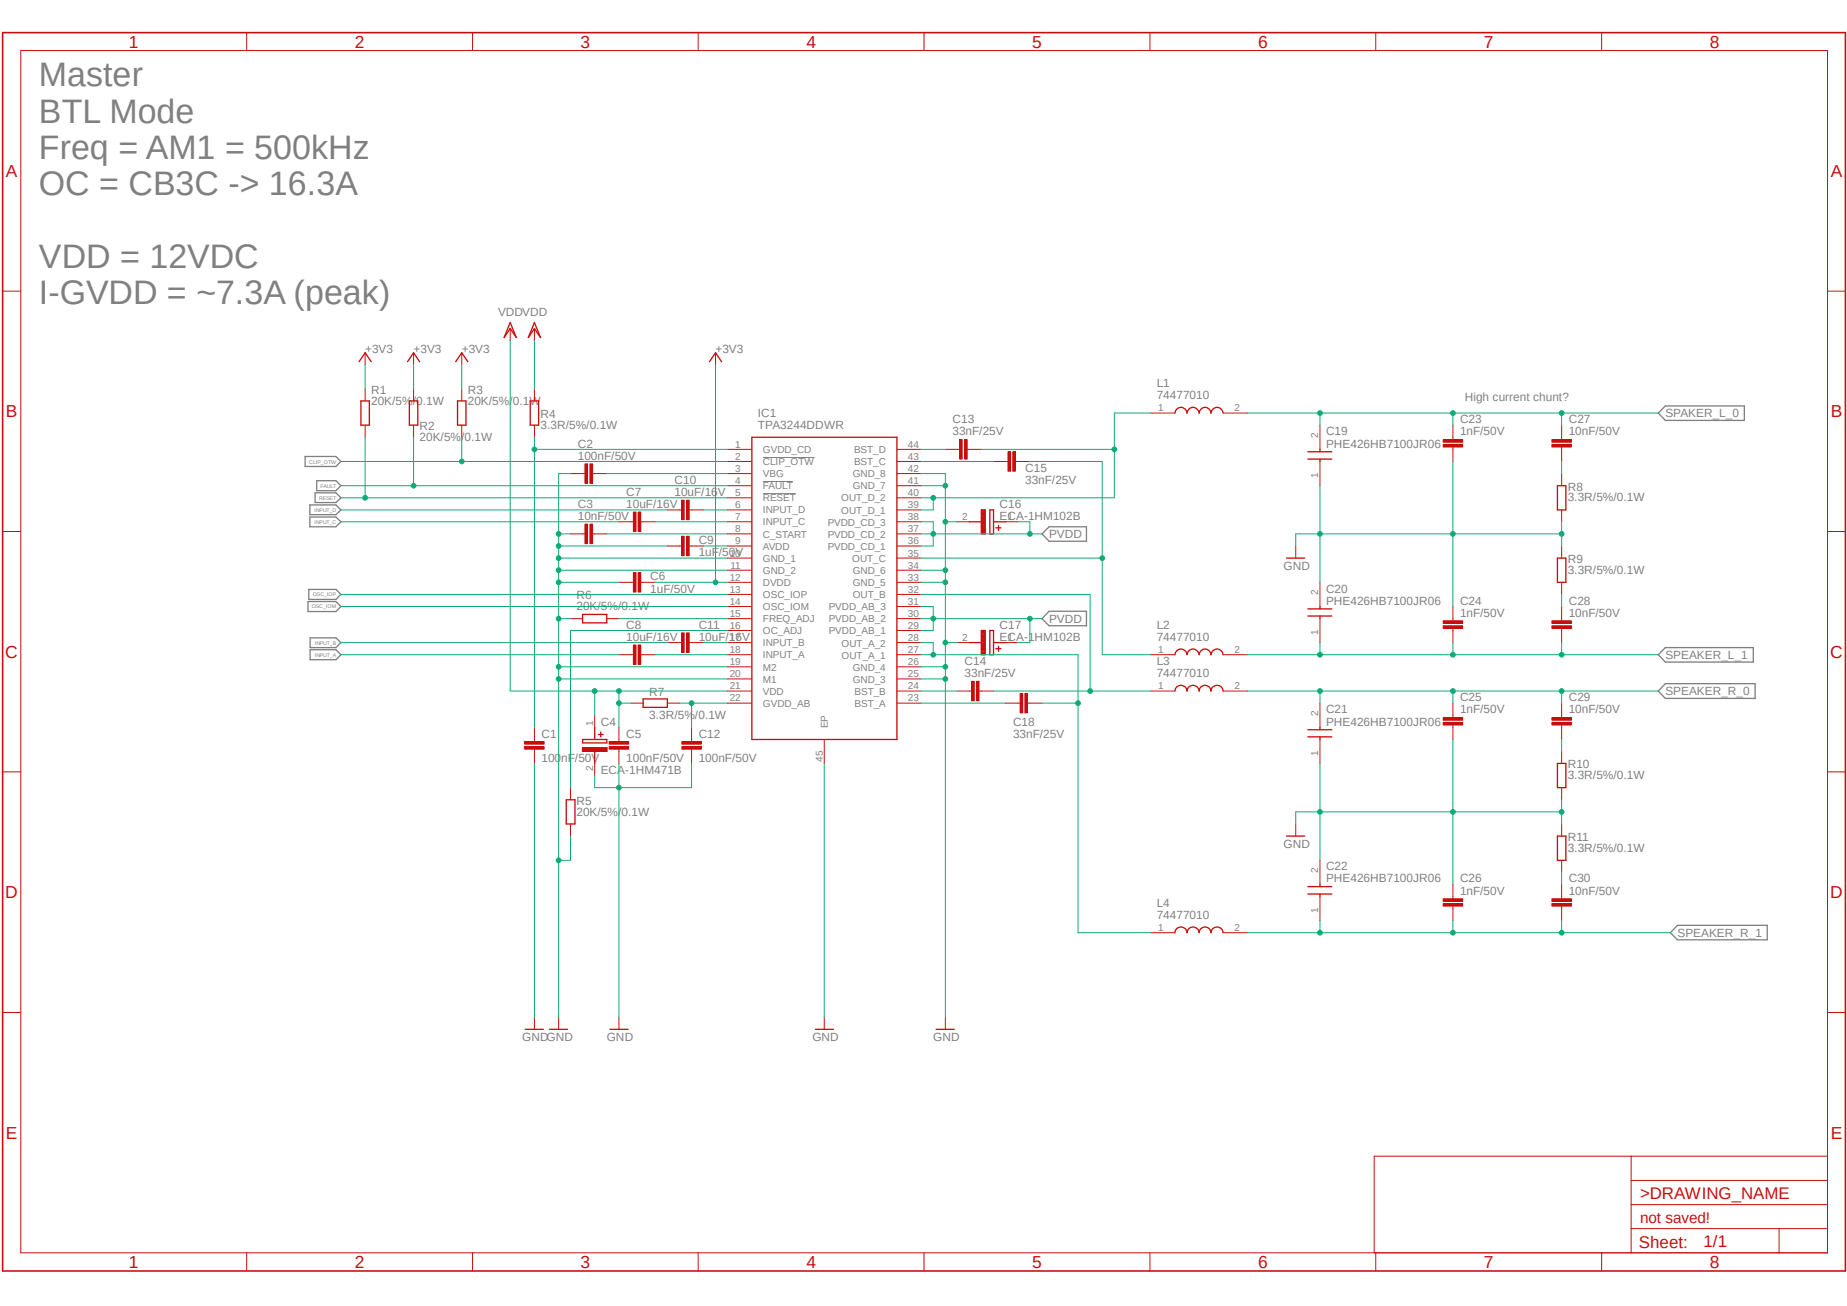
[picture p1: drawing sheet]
<svg xmlns="http://www.w3.org/2000/svg" width="297mm" height="210mm" viewBox="0 0 297 210" stroke-linecap="round" stroke-linejoin="round" font-family="sans-serif">
<path d="M0 5l297.1 199.9M297.1 5l-297.1 199.9" fill="none" stroke="#fff" stroke-width=".16"/>
<path d="M122.7 73.6h8.3M122.7 77.4h4.8M122.7 79.4h5.3" fill="none" stroke="#808080" stroke-width=".16"/>
<g fill="none" stroke="#808080" stroke-width=".21">
<path d="M49.1 73.4h4.9l.8 .8-.8 .8h-4.9zM50.7 79.2h3.3l.8 .9-.8 .7h-3.3zM50.9 77.3h3.1l.8 .8-.8 .8h-3.1zM267.8 65.3h12.7v2.3h-12.7l-1.1-1.2zM49.5 96.7h4.5l.8 .8-.8 .8h-4.5zM49.7 94.8h4.3l.8 .8-.8 .8h-4.3zM49.8 83.1h4.2l.8 .8-.8 .8h-4.2zM49.8 81.2h4.2l.8 .8-.8 .8h-4.2zM168.7 84.7h6v2.3h-6l-1.1-1.1zM168.7 98.3h6v2.3h-6l-1.1-1.1zM49.9 102.6h4.1l.8 .7-.8 .8h-4.1zM49.9 104.5h4.1l.8 .8-.8 .8h-4.1z"/>
<path d="M267.8 104.1h14.1v2.4h-14.1l-1.1-1.2zM267.8 109.9h14.4v2.4h-14.4l-1.1-1.2zM269.7 148.8h14.5v2.3h-14.5l-1.1-1.1z"/>
</g>
<g fill="none" stroke="#c90d0c" stroke-width=".21">
<path d="M57.7 58.2l1-1.5 1 1.5M65.5 58.2l1-1.5 1 1.5M73.3 58.2l1-1.5 .9 1.5M82 51.9l1 2.4-1-1.5-.9 1.5zM85.9 51.9l1 2.4-1-1.5-.9 1.5zM114.1 58.2l1-1.5 .9 1.5M58 64.5h1.4v3.9h-1.4zM65.8 64.5h1.4v3.9h-1.4zM73.6 64.5h1.3v3.9h-1.3zM85.3 64.5h1.3v3.9h-1.3zM120.9 70.3h23.3v48.6h-23.3zM188.9 66.4a.97 .97 0 0 1 1-.9 .97 .97 0 0 1 1 .9 .97 .97 0 0 1 1-.9 .97 .97 0 0 1 .9 .9 .95 .95 0 0 1 1-.9 .95 .95 0 0 1 .9 .9 .97 .97 0 0 1 1-.9 .97 .97 0 0 1 1 .9"/>
<path d="M210.3 73.8h3.9M210.3 72.6h3.9M212.3 72.3v.3M212.3 73.8v.4M250.4 78.1h1.4v3.9h-1.4zM93.7 98.8h3.9v1.4h-3.9zM155.9 83.9h2.5M157.8 82h.6v3.9h-.6zM157.8 85.7h.6M157.8 85.6h.6M157.8 85.5h.6M157.8 85.3h.6"/>
<path d="M157.8 85.2h.6M157.8 85.1h.6M157.8 85h.6M157.8 84.8h.6M157.8 84.7h.6M157.8 84.6h.6M157.8 84.5h.6M157.8 84.3h.6M157.8 84.2h.6M157.8 84h.6M157.8 83.8h.6M157.8 83.7h.6"/>
<path d="M157.8 83.5h.6M157.8 83.4h.6M157.8 83.3h.6M157.8 83.1h.6M157.8 83h.6M157.8 82.8h.6M157.8 82.7h.6M157.8 82.6h.6M157.8 82.5h.6M157.8 82.3h.6M157.8 82.2h.6M157.8 82.1h.6"/>
<path d="M159.2 82h.6v3.9h-.6zM159.8 83.9h1.9M160.1 84.9h.9M160.6 84.5v.8M206.9 89.7h2.9M210.3 99.1h3.9M210.3 97.9h3.9M212.3 97.5v.4M212.3 99.1v.4M250.4 89.7h1.4v3.9h-1.4zM93.7 118.9h3.9v.6h-3.9zM95.6 117v1.9"/>
<path d="M96.2 118.1h.8M96.6 117.7v.8M103.4 112.4h3.9v1.3h-3.9zM155.9 103.3h1.9M157.8 101.4h.6v3.9h-.6zM157.8 104.3h.6M157.8 105.2h.6M157.8 105.1h.6M157.8 105h.6M157.8 104.9h.6M157.8 104.7h.6M157.8 104.6h.6"/>
<path d="M157.8 104.4h.6M157.8 104.2h.6M157.8 104.1h.6M157.8 103.9h.6M157.8 103.8h.6M157.8 103.7h.6M157.8 103.5h.6M157.8 103.4h.6M157.8 103.3h.6M157.8 103.1h.6M157.8 103h.6M157.8 102.9h.6"/>
<path d="M157.8 102.7h.6M157.8 102.6h.6M157.8 102.5h.6M157.8 102.4h.6M157.8 102.2h.6M157.8 102.1h.6M157.8 102h.6M157.8 101.8h.6M157.8 101.7h.6M157.8 101.6h.6M157.8 101.4h.6M159.2 101.4h.6v3.9h-.6z"/>
<path d="M159.8 103.3h1.9M160.1 104.3h.9M160.6 103.9v.8M188.9 105.3a.97 .97 0 0 1 1-.9 .97 .97 0 0 1 1 .9 .97 .97 0 0 1 1-.9 .97 .97 0 0 1 .9 .9 .95 .95 0 0 1 1-.9 .95 .95 0 0 1 .9 .9 .97 .97 0 0 1 1-.9 .97 .97 0 0 1 1 .9M188.9 111.1a.97 .97 0 0 1 1-.9 .97 .97 0 0 1 1 .9 .97 .97 0 0 1 1-.9 .97 .97 0 0 1 .9 .9 .95 .95 0 0 1 1-.9 .95 .95 0 0 1 .9 .9 .97 .97 0 0 1 1-.9 .97 .97 0 0 1 1 .9M210.3 118.5h3.9M210.3 117.3h3.9M212.3 117v.3M212.3 118.5v.4M91.1 128.6h1.4v3.9h-1.4zM93.7 120.3h3.9v.5h-3.9zM93.7 120.6h3.9"/>
<path d="M93.7 120.5h3.9M93.7 120.4h3.9M95.6 120.8v2M206.9 134.5h2.9M250.4 122.8h1.4v3.9h-1.4zM250.4 134.5h1.4v3.8h-1.4zM188.9 150a.97 .97 0 0 1 1-.9 .97 .97 0 0 1 1 .9 .97 .97 0 0 1 1-.9 .97 .97 0 0 1 .9 .9 .95 .95 0 0 1 1-.9 .95 .95 0 0 1 .9 .9 .97 .97 0 0 1 1-.9 .97 .97 0 0 1 1 .9M210.3 143.8h3.9M210.3 142.6h3.9M212.3 142.2v.4M212.3 143.8v.3M84.5 165.5h2.9"/>
<path d="M88.3 165.5h3M98.1 165.5h2.9M131.1 165.5h2.9M150.5 165.5h3"/>
</g>
<g fill="none" stroke="#c90d0c" stroke-width=".16">
<path d="M3.3 8.1h290.6v193.4h-290.6zM39.7 5.2v2.9M76 5.2v2.9M112.3 5.2v2.9M148.6 5.2v2.9M184.9 5.2v2.9M221.2 5.2v2.9M257.6 5.2v2.9M.4 46.8h2.9M58.7 56.7v2M66.5 56.7v2M74.3 56.7v2"/>
<path d="M82 52.8v2M85.9 52.8v2M115.1 56.7v2M293.9 46.8h2.9M58.7 62.6v1.9M58.7 68.4v1.9M66.5 62.6v1.9M66.5 68.4v1.9M74.3 62.6v1.9M74.3 68.4v1.9M85.9 62.6v1.9M85.9 68.4v1.9"/>
<path d="M91.7 76.2h2.4M94.1 74.6h.4v3.1h-.4zM94.9 74.6h.4v3.1h-.4zM95.2 76.2h2.4M117 72.3h3.9M117 74.2h3.9M117 76.2h3.9M117 78.1h3.9M144.2 72.3h3.9M144.2 74.2h3.9M144.2 76.2h3.9M144.2 78.1h3.9"/>
<path d="M152 72.3h2.3M154.3 70.7h.4v3.1h-.4zM155.1 70.7h.4v3.1h-.4zM155.5 72.3h2.3M159.8 74.2h2.3M162.1 72.6h.4v3.2h-.4zM162.9 72.6h.4v3.2h-.4zM163.3 74.2h2.3M185 66.4h3.9M196.7 66.4h3.9M212.3 68.4v3.9M212.3 74.2v3.9"/>
<path d="M232.1 71.5h3.1v.4h-3.1zM232.1 70.7h3.1v.4h-3.1zM233.6 68.4v2.3M233.6 71.9v2.3M249.6 71.5h3.1v.4h-3.1zM249.6 70.7h3.1v.4h-3.1zM251.1 68.4v2.3M251.1 71.9v2.3M251.1 76.2v1.9M.4 85.5h2.9M91.7 85.9h2.4M91.7 99.5h2"/>
<path d="M94.1 84.3h.4v3.1h-.4zM94.9 84.3h.4v3.1h-.4zM95.2 85.9h2.4M97.6 99.5h1.9M99.5 83.9h2.4M99.5 93.6h2.4M101.9 82.3h.4v3.2h-.4zM101.9 92.1h.4v3.1h-.4zM102.6 82.3h.4v3.2h-.4zM102.6 92.1h.4v3.1h-.4zM103 83.9h2.4M103 93.6h2.4"/>
<path d="M107.3 82h2.3M107.3 87.8h2.3M109.6 80.4h.4v3.2h-.4zM109.6 86.2h.4v3.2h-.4zM110.4 80.4h.4v3.2h-.4zM110.4 86.2h.4v3.2h-.4zM110.8 82h2.3M110.8 87.8h2.3M117 80.1h3.9M117 82h3.9M117 83.9h3.9M117 85.9h3.9"/>
<path d="M117 87.8h3.9M117 89.7h3.9M117 91.7h3.9M117 93.6h3.9M117 95.6h3.9M117 97.5h3.9M117 99.5h3.9M144.2 80.1h3.9M144.2 82h3.9M144.2 83.9h3.9M144.2 85.9h3.9M144.2 87.8h3.9"/>
<path d="M144.2 89.7h3.9M144.2 91.7h3.9M144.2 93.6h3.9M144.2 95.6h3.9M144.2 97.5h3.9M144.2 99.5h3.9M153.9 83.9h2M161.7 83.9h2M208.4 87.8v1.9M212.3 93.6v3.9M212.3 99.5v3.8M232.1 99.8h3.1v.4h-3.1z"/>
<path d="M233.6 97.5v2.4M249.6 99.8h3.1v.4h-3.1zM251.1 82v1.9M251.1 87.8v1.9M251.1 93.6v2M251.1 97.5v2.4M293.9 85.5h2.9M84.4 119.3h3.1v.4h-3.1zM85.9 117v2.3M95.6 115v2M98 119.3h3.1v.4h-3.1zM99.5 105.3h2.4"/>
<path d="M99.5 117v2.3M101.5 113.1h1.9M101.9 103.7h.4v3.1h-.4zM102.6 103.7h.4v3.1h-.4zM103 105.3h2.4M107.3 103.3h2.3M107.3 113.1h2M109.6 101.8h.4v3.1h-.4zM109.6 119.3h3.2v.4h-3.2zM110.4 101.8h.4v3.1h-.4zM110.8 103.3h2.3M111.2 117v2.3"/>
<path d="M117 101.4h3.9M117 103.3h3.9M117 105.3h3.9M117 107.2h3.9M117 109.2h3.9M117 111.1h3.9M117 113.1h3.9M132.5 118.9v3.9M144.2 101.4h3.9M144.2 103.3h3.9M144.2 105.3h3.9M144.2 107.2h3.9"/>
<path d="M144.2 109.2h3.9M144.2 111.1h3.9M144.2 113.1h3.9M153.9 103.3h2M153.9 111.1h2.4M156.3 109.6h.4v3.1h-.4zM157 109.6h.4v3.1h-.4zM157.4 111.1h2.4M161.7 103.3h2M161.7 113.1h2.3M164 111.5h.5v3.1h-.5zM164.8 111.5h.4v3.1h-.4z"/>
<path d="M165.2 113.1h2.4M185 105.3h3.9M185 111.1h3.9M196.7 105.3h3.9M196.7 111.1h3.9M212.3 113.1v3.9M212.3 118.9v3.9M232.1 100.6h3.1v.4h-3.1zM232.1 116.2h3.1v.4h-3.1zM232.1 115.4h3.1v.4h-3.1zM233.6 101v2.3M233.6 113.1v2.3"/>
<path d="M233.6 116.5v2.4M249.6 100.6h3.1v.4h-3.1zM249.6 116.2h3.1v.4h-3.1zM249.6 115.4h3.1v.4h-3.1zM251.1 101v2.3M251.1 113.1v2.3M251.1 116.5v2.4M.4 124.1h2.9M84.4 120.1h3.1v.4h-3.1zM85.9 120.4v2.4M91.7 126.7v1.9M91.7 132.5v2"/>
<path d="M95.6 122.8v1.9M98 120.1h3.1v.4h-3.1zM99.5 120.4v2.4M109.6 120.1h3.2v.4h-3.2zM111.2 120.4v2.4M208.4 132.5v2M212.3 138.3v3.9M251.1 120.8v2M251.1 126.7v1.9M251.1 132.5v2M251.1 138.3v2M293.9 124.1h2.9"/>
<path d="M185 150h3.9M196.7 150h3.9M212.3 144.1v3.9M232.1 145.3h3.1v.4h-3.1zM232.1 144.5h3.1v.4h-3.1zM233.6 142.2v2.3M233.6 145.7v2.3M249.6 145.3h3.1v.4h-3.1zM249.6 144.5h3.1v.4h-3.1zM251.1 142.2v2.3M251.1 145.7v2.3M.4 162.8h2.9"/>
<path d="M85.9 163.6v1.9M89.8 163.6v1.9M99.5 163.6v1.9M132.5 163.6v1.9M152 163.6v1.9M293.9 162.8h2.9M262.3 197.6h31.6M262.3 185.9v15.6M262.3 193.7h31.6M262.3 189.8h31.6M286.1 197.6v3.9M293.9 185.9h-72.9v15.6"/>
<path d="M39.7 201.5v2.9M76 201.5v2.9M112.3 201.5v2.9M148.6 201.5v2.9M184.9 201.5v2.9M221.2 201.5v2.9M257.6 201.5v2.9"/>
</g>
<g fill="none" stroke="#c90d0c" stroke-width=".42">
<path d="M94.3 74.6v3.1M95.1 74.6v3.1M154.5 70.7v3.1M155.3 70.7v3.1M162.3 72.6v3.2M163.1 72.6v3.2M232.1 71.7h3.1M232.1 70.9h3.1M249.6 71.7h3.1M249.6 70.9h3.1M94.3 84.3v3.1M95.1 84.3v3.1"/>
<path d="M102.1 82.3v3.2M102.1 92.1v3.1M102.8 82.3v3.2M102.8 92.1v3.1M109.8 80.4v3.2M109.8 86.2v3.2M110.6 80.4v3.2M110.6 86.2v3.2M84.4 119.5h3.1M98 119.5h3.1M102.1 103.7v3.1M102.8 103.7v3.1"/>
<path d="M109.6 119.5h3.2M109.8 101.8v3.1M110.6 101.8v3.1M156.5 109.6v3.1M157.2 109.6v3.1M164.3 111.5v3.1M165 111.5v3.1M232.1 100.8h3.1M232.1 100h3.1M232.1 116.4h3.1M232.1 115.6h3.1M249.6 100.8h3.1"/>
<path d="M249.6 100h3.1M249.6 116.4h3.1M249.6 115.6h3.1M84.4 120.3h3.1M98 120.3h3.1M109.6 120.3h3.2M232.1 145.5h3.1M232.1 144.7h3.1M249.6 145.5h3.1M249.6 144.7h3.1"/>
</g>
<path d="M.4 5.2h296.4v199.2h-296.4z" fill="none" stroke="#c90d0c" stroke-width=".25"/>
<path d="M148.1 83.9h2v3.9h-2M148.1 85.9h2" fill="none" stroke="#0dab76" stroke-width=".16"/>
<circle cx="150.1" cy="85.9" r=".38" fill="#0dab76"/>
<g fill="none" stroke="#0dab76" stroke-width=".16">
<path d="M150.1 85.9h17.5M163.7 83.9h1.9v2"/>
<circle cx="150.1" cy="85.9" r=".38"/>
</g>
<circle cx="165.6" cy="85.9" r=".38" fill="#0dab76"/>
<g fill="none" stroke="#0dab76" stroke-width=".16">
<path d="M148.1 97.5h2v3.9h-2M148.1 99.5h2"/>
<circle cx="165.6" cy="85.9" r=".38"/>
</g>
<circle cx="150.1" cy="99.5" r=".38" fill="#0dab76"/>
<g fill="none" stroke="#0dab76" stroke-width=".16">
<path d="M150.1 99.5h17.5M165.6 99.5v3.8h-1.9"/>
<circle cx="150.1" cy="99.5" r=".38"/>
</g>
<circle cx="165.6" cy="99.5" r=".38" fill="#0dab76"/>
<g fill="none" stroke="#0dab76" stroke-width=".16">
<path d="M212.3 78.1v15.5M208.4 85.9h3.9"/>
<circle cx="165.6" cy="99.5" r=".38"/>
</g>
<circle cx="212.3" cy="85.9" r=".38" fill="#0dab76"/>
<g fill="none" stroke="#0dab76" stroke-width=".16">
<path d="M233.6 74.2v23.3M208.4 85.9v1.9M212.3 85.9h21.3"/>
<circle cx="212.3" cy="85.9" r=".38"/>
</g>
<circle cx="233.6" cy="85.9" r=".38" fill="#0dab76"/>
<g fill="none" stroke="#0dab76" stroke-width=".16">
<path d="M233.6 85.9h17.5M251.1 83.9v3.9"/>
<circle cx="233.6" cy="85.9" r=".38"/>
</g>
<circle cx="251.1" cy="85.9" r=".38" fill="#0dab76"/>
<g fill="none" stroke="#0dab76" stroke-width=".16">
<path d="M233.6 118.9v23.3M212.3 130.6h21.3"/>
<circle cx="251.1" cy="85.9" r=".38"/>
</g>
<circle cx="233.6" cy="130.6" r=".38" fill="#0dab76"/>
<g fill="none" stroke="#0dab76" stroke-width=".16">
<path d="M233.6 130.6h17.5M251.1 128.6v3.9"/>
<circle cx="233.6" cy="130.6" r=".38"/>
</g>
<circle cx="251.1" cy="130.6" r=".38" fill="#0dab76"/>
<g fill="none" stroke="#0dab76" stroke-width=".16">
<path d="M212.3 122.8v15.5"/>
<circle cx="251.1" cy="130.6" r=".38"/>
</g>
<circle cx="212.3" cy="130.6" r=".38" fill="#0dab76"/>
<g fill="none" stroke="#0dab76" stroke-width=".16">
<path d="M89.8 91.7h27.2M117 89.7h-27.2v3.9M85.9 122.8v40.8M212.3 130.6h-3.9v1.9"/>
<circle cx="212.3" cy="130.6" r=".38"/>
</g>
<circle cx="89.8" cy="91.7" r=".38" fill="#0dab76"/>
<g fill="none" stroke="#0dab76" stroke-width=".16">
<path d="M91.7 76.2h-1.9v9.7M89.8 93.6v70"/>
<circle cx="89.8" cy="91.7" r=".38"/>
</g>
<circle cx="89.8" cy="89.7" r=".38" fill="#0dab76"/>
<g fill="none" stroke="#0dab76" stroke-width=".16">
<path d="M91.7 85.9h-1.9v3.8"/>
<circle cx="89.8" cy="89.7" r=".38"/>
</g>
<circle cx="89.8" cy="85.9" r=".38" fill="#0dab76"/>
<g fill="none" stroke="#0dab76" stroke-width=".16">
<path d="M89.8 87.8h17.5"/>
<circle cx="89.8" cy="85.9" r=".38"/>
</g>
<circle cx="89.8" cy="87.8" r=".38" fill="#0dab76"/>
<g fill="none" stroke="#0dab76" stroke-width=".16">
<path d="M89.8 93.6h9.7"/>
<circle cx="89.8" cy="87.8" r=".38"/>
</g>
<circle cx="89.8" cy="93.6" r=".38" fill="#0dab76"/>
<g fill="none" stroke="#0dab76" stroke-width=".16">
<path d="M89.8 99.5h1.9"/>
<circle cx="89.8" cy="93.6" r=".38"/>
</g>
<circle cx="89.8" cy="99.5" r=".38" fill="#0dab76"/>
<g fill="none" stroke="#0dab76" stroke-width=".16">
<path d="M89.8 107.2h27.2M89.8 109.2h27.2"/>
<circle cx="89.8" cy="99.5" r=".38"/>
</g>
<circle cx="89.8" cy="107.2" r=".38" fill="#0dab76"/>
<circle cx="89.8" cy="107.2" r=".38" fill="none" stroke="#0dab76" stroke-width=".16"/>
<circle cx="89.8" cy="109.2" r=".38" fill="#0dab76"/>
<g fill="none" stroke="#0dab76" stroke-width=".16">
<path d="M91.7 134.5v3.8h-1.9"/>
<circle cx="89.8" cy="109.2" r=".38"/>
</g>
<circle cx="89.8" cy="138.3" r=".38" fill="#0dab76"/>
<g fill="none" stroke="#0dab76" stroke-width=".16">
<path d="M99.5 122.8v3.9h-3.9v-2"/>
<circle cx="89.8" cy="138.3" r=".38"/>
</g>
<circle cx="99.5" cy="126.7" r=".38" fill="#0dab76"/>
<g fill="none" stroke="#0dab76" stroke-width=".16">
<path d="M148.1 107.2h3.9v56.4M148.1 109.2h3.9M111.2 122.8v3.9h-11.7v36.9M132.5 122.8v40.8"/>
<circle cx="99.5" cy="126.7" r=".38"/>
</g>
<circle cx="152" cy="109.2" r=".38" fill="#0dab76"/>
<g fill="none" stroke="#0dab76" stroke-width=".16">
<path d="M148.1 91.7h3.9v11.6M148.1 93.6h3.9"/>
<circle cx="152" cy="109.2" r=".38"/>
</g>
<circle cx="152" cy="93.6" r=".38" fill="#0dab76"/>
<circle cx="152" cy="93.6" r=".38" fill="none" stroke="#0dab76" stroke-width=".16"/>
<circle cx="152" cy="107.2" r=".38" fill="#0dab76"/>
<g fill="none" stroke="#0dab76" stroke-width=".16">
<path d="M148.1 76.2h3.9v7.7M148.1 78.1h3.9M152 103.3v3.9"/>
<circle cx="152" cy="107.2" r=".38"/>
</g>
<circle cx="152" cy="78.1" r=".38" fill="#0dab76"/>
<circle cx="152" cy="78.1" r=".38" fill="none" stroke="#0dab76" stroke-width=".16"/>
<circle cx="152" cy="91.7" r=".38" fill="#0dab76"/>
<g fill="none" stroke="#0dab76" stroke-width=".16">
<path d="M153.9 83.9h-1.9v7.8"/>
<circle cx="152" cy="91.7" r=".38"/>
</g>
<circle cx="152" cy="83.9" r=".38" fill="#0dab76"/>
<g fill="none" stroke="#0dab76" stroke-width=".16">
<path d="M152 103.3h1.9"/>
<circle cx="152" cy="83.9" r=".38"/>
</g>
<circle cx="152" cy="103.3" r=".38" fill="#0dab76"/>
<g fill="none" stroke="#0dab76" stroke-width=".16">
<path d="M148.1 103.3h2v2M148.1 105.3h25.3v44.7h11.6"/>
<circle cx="152" cy="103.3" r=".38"/>
</g>
<circle cx="150.1" cy="105.3" r=".38" fill="#0dab76"/>
<g fill="none" stroke="#0dab76" stroke-width=".16">
<path d="M167.6 113.1h5.8"/>
<circle cx="150.1" cy="105.3" r=".38"/>
</g>
<circle cx="173.4" cy="113.1" r=".38" fill="#0dab76"/>
<g fill="none" stroke="#0dab76" stroke-width=".16">
<path d="M148.1 72.3h3.9M148.1 74.2h11.7M157.8 72.3h21.4M185 66.4h-5.8v13.7h-29.1v1.9h-2"/>
<circle cx="173.4" cy="113.1" r=".38"/>
</g>
<circle cx="179.2" cy="72.3" r=".38" fill="#0dab76"/>
<g fill="none" stroke="#0dab76" stroke-width=".16">
<path d="M148.1 80.1h2"/>
<circle cx="179.2" cy="72.3" r=".38"/>
</g>
<circle cx="150.1" cy="80.1" r=".38" fill="#0dab76"/>
<g fill="none" stroke="#0dab76" stroke-width=".16">
<path d="M165.6 74.2h11.6v31.1h7.8M148.1 89.7h29.1"/>
<circle cx="150.1" cy="80.1" r=".38"/>
</g>
<circle cx="177.2" cy="89.7" r=".38" fill="#0dab76"/>
<g fill="none" stroke="#0dab76" stroke-width=".16">
<path d="M200.6 66.4h33v2M212.3 66.4v2"/>
<circle cx="177.2" cy="89.7" r=".38"/>
</g>
<circle cx="212.3" cy="66.4" r=".38" fill="#0dab76"/>
<g fill="none" stroke="#0dab76" stroke-width=".16">
<path d="M233.6 66.4h17.5v2"/>
<circle cx="212.3" cy="66.4" r=".38"/>
</g>
<circle cx="233.6" cy="66.4" r=".38" fill="#0dab76"/>
<g fill="none" stroke="#0dab76" stroke-width=".16">
<path d="M251.1 66.4h15.6"/>
<circle cx="233.6" cy="66.4" r=".38"/>
</g>
<circle cx="251.1" cy="66.4" r=".38" fill="#0dab76"/>
<g fill="none" stroke="#0dab76" stroke-width=".16">
<path d="M212.3 103.3v2M233.6 103.3v2h-33"/>
<circle cx="251.1" cy="66.4" r=".38"/>
</g>
<circle cx="212.3" cy="105.3" r=".38" fill="#0dab76"/>
<g fill="none" stroke="#0dab76" stroke-width=".16">
<path d="M251.1 103.3v2h-17.5"/>
<circle cx="212.3" cy="105.3" r=".38"/>
</g>
<circle cx="233.6" cy="105.3" r=".38" fill="#0dab76"/>
<g fill="none" stroke="#0dab76" stroke-width=".16">
<path d="M251.1 105.3h15.6"/>
<circle cx="233.6" cy="105.3" r=".38"/>
</g>
<circle cx="251.1" cy="105.3" r=".38" fill="#0dab76"/>
<g fill="none" stroke="#0dab76" stroke-width=".16">
<path d="M251.1 74.2v2M148.1 95.6h27.2v15.5M251.1 95.6v1.9M159.8 111.1h25.2"/>
<circle cx="251.1" cy="105.3" r=".38"/>
</g>
<circle cx="175.3" cy="111.1" r=".38" fill="#0dab76"/>
<g fill="none" stroke="#0dab76" stroke-width=".16">
<path d="M148.1 111.1h5.8M148.1 113.1h13.6M200.6 111.1h33v2M212.3 111.1v2"/>
<circle cx="175.3" cy="111.1" r=".38"/>
</g>
<circle cx="212.3" cy="111.1" r=".38" fill="#0dab76"/>
<g fill="none" stroke="#0dab76" stroke-width=".16">
<path d="M233.6 111.1h17.5v2"/>
<circle cx="212.3" cy="111.1" r=".38"/>
</g>
<circle cx="233.6" cy="111.1" r=".38" fill="#0dab76"/>
<g fill="none" stroke="#0dab76" stroke-width=".16">
<path d="M251.1 111.1h15.6"/>
<circle cx="233.6" cy="111.1" r=".38"/>
</g>
<circle cx="251.1" cy="111.1" r=".38" fill="#0dab76"/>
<g fill="none" stroke="#0dab76" stroke-width=".16">
<path d="M251.1 118.9v1.9M200.6 150h33M212.3 148v2M251.1 140.3v1.9"/>
<circle cx="251.1" cy="111.1" r=".38"/>
</g>
<circle cx="212.3" cy="150" r=".38" fill="#0dab76"/>
<g fill="none" stroke="#0dab76" stroke-width=".16">
<path d="M233.6 148v2h17.5"/>
<circle cx="212.3" cy="150" r=".38"/>
</g>
<circle cx="233.6" cy="150" r=".38" fill="#0dab76"/>
<g fill="none" stroke="#0dab76" stroke-width=".16">
<path d="M251.1 148v2h17.5"/>
<circle cx="233.6" cy="150" r=".38"/>
</g>
<circle cx="251.1" cy="150" r=".38" fill="#0dab76"/>
<g fill="none" stroke="#0dab76" stroke-width=".16">
<path d="M54.8 74.2h62.2M74.3 70.3v3.9M54.8 95.6h62.2M54.8 97.5h62.2M99.5 99.5h17.5"/>
<circle cx="251.1" cy="150" r=".38"/>
</g>
<circle cx="74.3" cy="74.2" r=".38" fill="#0dab76"/>
<g fill="none" stroke="#0dab76" stroke-width=".16">
<path d="M54.8 78.1h62.2M66.5 70.3v7.8"/>
<circle cx="74.3" cy="74.2" r=".38"/>
</g>
<circle cx="66.5" cy="78.1" r=".38" fill="#0dab76"/>
<g fill="none" stroke="#0dab76" stroke-width=".16">
<path d="M58.7 70.3v9.8M54.8 80.1h62.2"/>
<circle cx="66.5" cy="78.1" r=".38"/>
</g>
<circle cx="58.7" cy="80.1" r=".38" fill="#0dab76"/>
<g fill="none" stroke="#0dab76" stroke-width=".16">
<path d="M115.1 58.7v34.9M97.6 76.2h19.4M97.6 85.9h19.4M105.4 93.6h11.6M113.1 87.8h3.9"/>
<circle cx="58.7" cy="80.1" r=".38"/>
</g>
<circle cx="115.1" cy="93.6" r=".38" fill="#0dab76"/>
<g fill="none" stroke="#0dab76" stroke-width=".16">
<path d="M58.7 58.7v3.9M66.5 58.7v3.9M74.3 58.7v3.9M85.9 70.3v46.7M85.9 72.3h31.1"/>
<circle cx="115.1" cy="93.6" r=".38"/>
</g>
<circle cx="85.9" cy="72.3" r=".38" fill="#0dab76"/>
<g fill="none" stroke="#0dab76" stroke-width=".16">
<path d="M109.3 113.1h7.7M111.2 113.1v3.9"/>
<circle cx="85.9" cy="72.3" r=".38"/>
</g>
<circle cx="111.2" cy="113.1" r=".38" fill="#0dab76"/>
<g fill="none" stroke="#0dab76" stroke-width=".16">
<path d="M54.8 82h52.5M54.8 83.9h44.7M105.4 83.9h11.6M113.1 82h3.9M54.8 103.3h52.5M54.8 105.3h44.7M99.5 113.1v3.9M105.4 105.3h11.6M113.1 103.3h3.9M117 101.4h-25.3v25.3M117 111.1h-21.4v3.9"/>
<circle cx="111.2" cy="113.1" r=".38"/>
</g>
<circle cx="99.5" cy="111.1" r=".38" fill="#0dab76"/>
<g fill="none" stroke="#0dab76" stroke-width=".16">
<path d="M99.5 111.1v2h2"/>
<circle cx="99.5" cy="111.1" r=".38"/>
</g>
<circle cx="99.5" cy="113.1" r=".38" fill="#0dab76"/>
<g fill="none" stroke="#0dab76" stroke-width=".16">
<path d="M82 111.1h13.6"/>
<circle cx="99.5" cy="113.1" r=".38"/>
</g>
<circle cx="95.6" cy="111.1" r=".38" fill="#0dab76"/>
<g fill="none" stroke="#0dab76" stroke-width=".16">
<path d="M82 54.8v56.3M85.9 54.8v7.8"/>
<circle cx="95.6" cy="111.1" r=".38"/>
</g>
<g font-size="5.5" fill="#808080">
<text x="6.3" y="13.9">Master</text>
<text x="6.3" y="19.7">BTL Mode</text>
<text x="6.3" y="25.6">Freq = AM1 = 500kHz</text>
<text x="6.3" y="31.4">OC = CB3C -&gt; 16.3A</text>
<text x="6.3" y="43.1">VDD = 12VDC</text>
<text x="6.3" y="48.9">I-GVDD = ~7.3A (peak)</text>
</g>
<g font-size="2.8" fill="#c90d0c">
<text x="20.7" y="7.7">1</text>
<text x="57.1" y="7.7">2</text>
<text x="93.3" y="7.7">3</text>
<text x="129.7" y="7.7">4</text>
<text x="166" y="7.7">5</text>
<text x="202.3" y="7.7">6</text>
<text x="238.6" y="7.7">7</text>
<text x="275" y="7.7">8</text>
<text x=".9" y="28.4">A</text>
<text x="294.4" y="28.4">A</text>
<text x=".9" y="67.1">B</text>
<text x="294.4" y="67.1">B</text>
<text x=".8" y="105.8">C</text>
<text x="294.3" y="105.8">C</text>
<text x=".8" y="144.4">D</text>
<text x="294.3" y="144.4">D</text>
<text x=".9" y="183.1">E</text>
<text x="294.4" y="183.1">E</text>
<text x="20.7" y="203.9">1</text>
<text x="57.1" y="203.9">2</text>
<text x="93.3" y="203.9">3</text>
<text x="129.7" y="203.9">4</text>
<text x="166" y="203.9">5</text>
<text x="202.3" y="203.9">6</text>
<text x="238.6" y="203.9">7</text>
<text x="275" y="203.9">8</text>
</g>
<g font-size="2.7" fill="#c90d0c">
<text x="263.7" y="192.7">&gt;DRAWING_NAME</text>
<text x="263.5" y="200.6">Sheet:</text>
<text x="273.9" y="200.5">1/1</text>
</g>
<text font-size="2.5" fill="#c90d0c" x="263.7" y="196.6">not saved!</text>
<g font-size="1.9" fill="#808080">
<text x="80.1" y="50.9">VDDVDD</text>
<text x="58.7" y="56.7">+3V3</text>
<text x="66.5" y="56.7">+3V3</text>
<text x="74.3" y="56.7">+3V3</text>
<text x="115.1" y="56.7">+3V3</text>
<text x="59.7" y="65.1">20K/5%/0.1W</text>
<text x="59.7" y="63.3">R1</text>
<text x="75.2" y="65.1">20K/5%/0.1W</text>
<text x="75.2" y="63.3">R3</text>
<text x="186" y="64.2">74477010</text>
<text x="186" y="62.3">L1</text>
<text x="235.5" y="64.5">High current chunt?</text>
<text x="67.5" y="70.9">20K/5%/0.1W</text>
<text x="67.5" y="69.2">R2</text>
<text x="86.9" y="69">3.3R/5%/0.1W</text>
<text x="86.9" y="67.2">R4</text>
<text x="92.9" y="72">C2</text>
<text x="121.9" y="69">TPA3244DDWR</text>
<text x="121.9" y="67.1">IC1</text>
<text x="153.2" y="70">33nF/25V</text>
<text x="153.2" y="68.1">C13</text>
<text x="213.2" y="72">PHE426HB7100JR06</text>
<text x="213.2" y="70">C19</text>
<text x="234.8" y="70">1nF/50V</text>
<text x="234.8" y="68.1">C23</text>
<text x="252.3" y="70">10nF/50V</text>
<text x="252.3" y="68.1">C27</text>
<text x="267.8" y="67.1">SPAKER_L_0</text>
<text x="92.9" y="73.9">100nF/50V</text>
<text x="108.5" y="77.8">C10</text>
<text x="164.8" y="77.8">33nF/25V</text>
<text x="164.8" y="75.9">C15</text>
<text x="92.9" y="83.7">10nF/50V</text>
<text x="92.9" y="81.7">C3</text>
<text x="100.7" y="81.7">10uF/16V</text>
<text x="100.7" y="79.8">C7</text>
<text x="108.5" y="79.8">10uF/16V</text>
<text x="160.7" y="83.6">ECA-1HM102B</text>
<text x="160.7" y="81.7">C16</text>
<text x="252.1" y="80.6">3.3R/5%/0.1W</text>
<text x="252.1" y="78.9">R8</text>
<text x="112.4" y="89.5">1uF/50V</text>
<text x="112.4" y="87.5">C9</text>
<text x="168.7" y="86.5">PVDD</text>
<text x="104.6" y="95.3">1uF/50V</text>
<text x="104.6" y="93.3">C6</text>
<text x="206.4" y="91.7">GND</text>
<text x="213.2" y="95.3">C20</text>
<text x="252.1" y="92.3">3.3R/5%/0.1W</text>
<text x="252.1" y="90.6">R9</text>
<text x="92.7" y="98.1">20K/5%/0.1W</text>
<text x="92.7" y="96.4">R6</text>
<text x="100.7" y="101.1">C8</text>
<text x="112.4" y="101.1">C11</text>
<text x="160.7" y="101.1">C17</text>
<text x="168.7" y="100.2">PVDD</text>
<text x="186" y="101.1">L2</text>
<text x="213.2" y="97.2">PHE426HB7100JR06</text>
<text x="234.8" y="99.2">1nF/50V</text>
<text x="234.8" y="97.2">C24</text>
<text x="252.3" y="99.2">10nF/50V</text>
<text x="252.3" y="97.2">C28</text>
<text x="100.7" y="103.1">10uF/16V</text>
<text x="112.4" y="103.1">10uF/16V</text>
<text x="155.1" y="106.9">C14</text>
<text x="160.7" y="103">ECA-1HM102B</text>
<text x="186" y="103">74477010</text>
<text x="186" y="106.9">L3</text>
<text x="267.8" y="106">SPEAKER_L_1</text>
<text x="104.4" y="111.9">R7</text>
<text x="155.1" y="108.9">33nF/25V</text>
<text x="186" y="108.9">74477010</text>
<text x="234.8" y="112.8">C25</text>
<text x="252.3" y="112.8">C29</text>
<text x="267.8" y="111.8">SPEAKER_R_0</text>
<text x="87.1" y="118.6">C1</text>
<text x="96.6" y="116.7">C4</text>
<text x="100.7" y="118.6">C5</text>
<text x="104.4" y="115.6">3.3R/5%/0.1W</text>
<text x="112.4" y="118.6">C12</text>
<text x="162.9" y="118.6">33nF/25V</text>
<text x="162.9" y="116.7">C18</text>
<text x="213.2" y="116.7">PHE426HB7100JR06</text>
<text x="213.2" y="114.7">C21</text>
<text x="234.8" y="114.7">1nF/50V</text>
<text x="252.3" y="114.7">10nF/50V</text>
<text x="87.1" y="122.5">100nF/50V</text>
<text x="96.6" y="124.4">ECA-1HM471B</text>
<text x="100.7" y="122.5">100nF/50V</text>
<text x="112.4" y="122.5">100nF/50V</text>
<text x="252.1" y="125.3">3.3R/5%/0.1W</text>
<text x="252.1" y="123.6">R10</text>
<text x="92.7" y="131.1">20K/5%/0.1W</text>
<text x="92.7" y="129.4">R5</text>
<text x="206.4" y="136.4">GND</text>
<text x="252.1" y="136.9">3.3R/5%/0.1W</text>
<text x="252.1" y="135.3">R11</text>
<text x="213.2" y="141.9">PHE426HB7100JR06</text>
<text x="213.2" y="140">C22</text>
<text x="234.8" y="143.8">1nF/50V</text>
<text x="234.8" y="141.9">C26</text>
<text x="252.3" y="143.8">10nF/50V</text>
<text x="252.3" y="141.9">C30</text>
<text x="186" y="147.7">74477010</text>
<text x="186" y="145.8">L4</text>
<text x="269.7" y="150.7">SPEAKER_R_1</text>
<text x="84" y="167.5">GNDGND</text>
<text x="97.6" y="167.5">GND</text>
<text x="130.6" y="167.5">GND</text>
<text x="150.1" y="167.5">GND</text>
</g>
<g font-size="1.6" fill="#808080">
<text x="186.3" y="66.2">1</text>
<text x="198.5" y="66.2">2</text>
<text x="212" y="70.5" transform="rotate(-90 212 70.5)">2</text>
<text x="118.2" y="72">1</text>
<text x="118.2" y="74">2</text>
<text x="118.2" y="75.9">3</text>
<text x="118.2" y="77.8">4</text>
<text x="122.7" y="72.9">GVDD_CD</text>
<text x="122.7" y="74.8">CLIP_OTW</text>
<text x="122.7" y="76.8">VBG</text>
<text x="137.1" y="76.8">GND_8</text>
<text x="137.3" y="72.9">BST_D</text>
<text x="137.3" y="74.8">BST_C</text>
<text x="146" y="72">44</text>
<text x="146" y="74">43</text>
<text x="146" y="75.9">42</text>
<text x="146" y="77.8">41</text>
<text x="212" y="76.9" transform="rotate(-90 212 76.9)">1</text>
<text x="118.2" y="79.8">5</text>
<text x="118.2" y="81.7">6</text>
<text x="118.2" y="83.7">7</text>
<text x="122.7" y="78.7">FAULT</text>
<text x="122.7" y="80.6">RESET</text>
<text x="122.7" y="82.5">INPUT_D</text>
<text x="135.3" y="80.6">OUT_D_2</text>
<text x="135.3" y="82.6">OUT_D_1</text>
<text x="137.1" y="78.7">GND_7</text>
<text x="146" y="79.8">40</text>
<text x="146" y="81.7">39</text>
<text x="146" y="83.7">38</text>
<text x="154.7" y="83.7">2</text>
<text x="162" y="83.7">1</text>
<text x="117.3" y="89.5">10</text>
<text x="118.2" y="85.6">8</text>
<text x="118.2" y="87.5">9</text>
<text x="122.7" y="84.5">INPUT_C</text>
<text x="122.7" y="86.4">C_START</text>
<text x="122.7" y="88.4">AVDD</text>
<text x="133.1" y="84.5">PVDD_CD_3</text>
<text x="133.1" y="86.5">PVDD_CD_2</text>
<text x="133.1" y="88.4">PVDD_CD_1</text>
<text x="146" y="85.6">37</text>
<text x="146" y="87.5">36</text>
<text x="146" y="89.5">35</text>
<text x="117.3" y="93.4">12</text>
<text x="117.3" y="95.3">13</text>
<text x="117.5" y="91.4">11</text>
<text x="122.7" y="90.3">GND_1</text>
<text x="122.7" y="92.3">GND_2</text>
<text x="122.7" y="94.2">DVDD</text>
<text x="137" y="90.3">OUT_C</text>
<text x="137.1" y="92.3">GND_6</text>
<text x="137.1" y="94.2">GND_5</text>
<text x="146" y="91.4">34</text>
<text x="146" y="93.4">33</text>
<text x="146" y="95.3">32</text>
<text x="212" y="95.7" transform="rotate(-90 212 95.7)">2</text>
<text x="117.3" y="97.2">14</text>
<text x="117.3" y="99.2">15</text>
<text x="117.3" y="101.1">16</text>
<text x="122.7" y="96.2">OSC_IOP</text>
<text x="122.7" y="98.1">OSC_IOM</text>
<text x="122.7" y="100">FREQ_ADJ</text>
<text x="122.7" y="102">OC_ADJ</text>
<text x="133.3" y="98.1">PVDD_AB_3</text>
<text x="133.3" y="100.1">PVDD_AB_2</text>
<text x="137.1" y="96.2">OUT_B</text>
<text x="146" y="97.2">31</text>
<text x="146" y="99.2">30</text>
<text x="146" y="101.1">29</text>
<text x="117.3" y="103.1">17</text>
<text x="117.3" y="105">18</text>
<text x="117.3" y="107">19</text>
<text x="122.7" y="103.9">INPUT_B</text>
<text x="122.7" y="105.9">INPUT_A</text>
<text x="122.7" y="107.8">M2</text>
<text x="133.3" y="102">PVDD_AB_1</text>
<text x="135.3" y="104">OUT_A_2</text>
<text x="135.3" y="105.9">OUT_A_1</text>
<text x="137.1" y="107.8">GND_4</text>
<text x="146" y="103.1">28</text>
<text x="146" y="105">27</text>
<text x="146" y="107">26</text>
<text x="154.7" y="103.1">2</text>
<text x="162" y="103.1">1</text>
<text x="186.3" y="105">1</text>
<text x="198.5" y="105">2</text>
<text x="212" y="102.2" transform="rotate(-90 212 102.2)">1</text>
<text x="117.3" y="108.9">20</text>
<text x="117.3" y="110.9">21</text>
<text x="117.3" y="112.8">22</text>
<text x="122.7" y="109.8">M1</text>
<text x="122.7" y="111.7">VDD</text>
<text x="122.7" y="113.7">GVDD_AB</text>
<text x="137.1" y="109.8">GND_3</text>
<text x="137.4" y="111.7">BST_B</text>
<text x="137.4" y="113.7">BST_A</text>
<text x="146" y="108.9">25</text>
<text x="146" y="110.9">24</text>
<text x="146" y="112.8">23</text>
<text x="186.3" y="110.9">1</text>
<text x="198.5" y="110.9">2</text>
<text x="95.4" y="116.7" transform="rotate(-90 95.4 116.7)">1</text>
<text x="133.1" y="117.1" transform="rotate(-90 133.1 117.1)">EP</text>
<text x="212" y="115.1" transform="rotate(-90 212 115.1)">2</text>
<text x="95.4" y="124" transform="rotate(-90 95.4 124)">2</text>
<text x="132.3" y="122.5" transform="rotate(-90 132.3 122.5)">45</text>
<text x="212" y="121.6" transform="rotate(-90 212 121.6)">1</text>
<text x="212" y="140.4" transform="rotate(-90 212 140.4)">2</text>
<text x="186.3" y="149.7">1</text>
<text x="198.5" y="149.7">2</text>
<text x="212" y="146.8" transform="rotate(-90 212 146.8)">1</text>
</g>
<g font-size=".8" fill="#808080">
<text x="49.7" y="74.5">CLIP_OTW</text>
<text x="50.6" y="82.3">INPUT_D</text>
<text x="51.3" y="80.3">RESET</text>
<text x="51.6" y="78.4">FAULT</text>
<text x="50.6" y="84.2">INPUT_C</text>
<text x="50.3" y="95.9">OSC_IOP</text>
<text x="50.1" y="97.8">OSC_IOM</text>
<text x="50.6" y="103.7">INPUT_B</text>
<text x="50.6" y="105.6">INPUT_A</text>
</g>
</svg>
